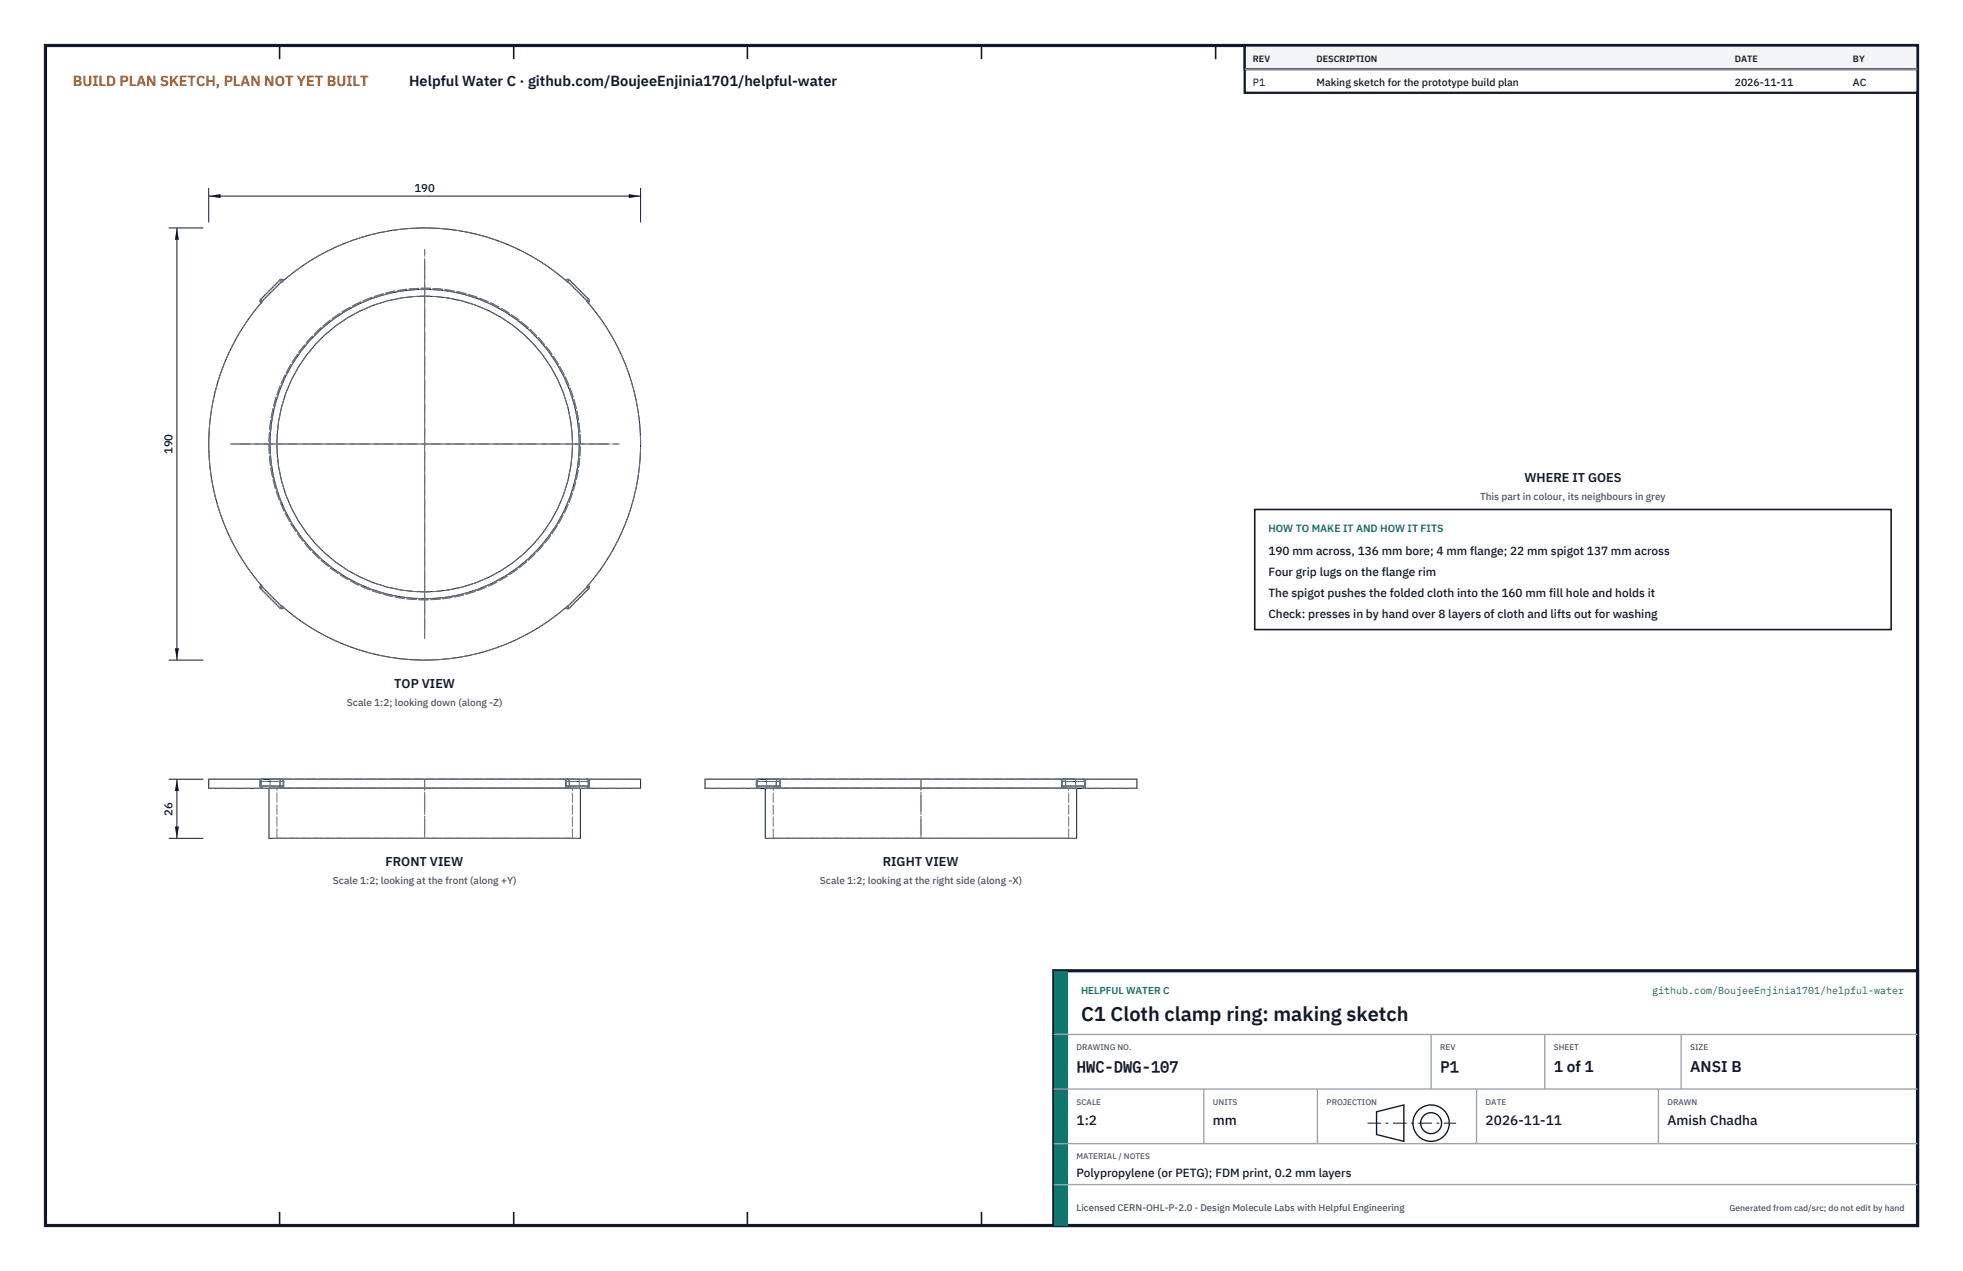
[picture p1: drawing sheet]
<svg xmlns="http://www.w3.org/2000/svg" width="432mm" height="279mm" viewBox="0 0 432 279" stroke-linecap="round" stroke-linejoin="round" font-family="sans-serif">
<path d="M10 10h411.8v259.4h-411.8z" fill="none" stroke="#111827" stroke-width=".7" stroke-linecap="butt"/>
<g fill="none" stroke="#111827" stroke-width=".35">
<path d="M61.5 10v3M113 10v3M164.4 10v3M215.9 10v3M267.4 10v3M318.9 10v3M370.3 10v3M61.5 266.4v3M113 266.4v3M164.4 266.4v3M215.9 266.4v3M267.4 266.4v3"/>
<path d="M318.9 266.4v3M370.3 266.4v3"/>
</g>
<g fill="none" stroke="#111727" stroke-width=".22">
<path d="M57.4 65.8l-.2 .2 .2 .5M57.4 65.8l.3 .3M57.4 66.5v.1M57.7 66.1l-.3 .4M57.7 66.1l.1 .1M57.8 66.2a47.5 47.5 0 0 0 0 62.8M57.8 66.2h-.1M61.6 61.5l.2-.1 .5 .1M61.6 61.5l.3 .4M61.6 61.5l-4.2 4.3M61.9 61.9l-4.2 4.2M61.9 61.9l.1 .1"/>
<path d="M62 62a47.5 47.5 0 0 1 62.8 0M62.3 61.5l.1 .1-.4 .4M62.3 61.5l-.4 .4M124.5 61.5l.3-.1 .4 .1M124.5 61.5l.4 .4M124.5 61.5l-.1 .1M124.8 61.9v.1M124.9 61.9l4.2 4.2M124.9 61.9l-.1 .1M125.2 61.5l-.3 .4M125.2 61.5l4.3 4.3M129.1 66.2l.3 .4 .1-.1"/>
<path d="M129.1 66.2a47.5 47.5 0 0 1 0 62.8M129.1 66.1l.4 .4M129.1 66.1v.1M129.5 65.8l.1 .2-.1 .5M129.5 65.8l-.4 .3M57.4 128.7l-.2 .2 .2 .5M57.4 128.7l.3 .4M57.4 129.4l4.2 4.3M57.4 128.6v.1M57.7 129.1l-.3 .3M57.7 129.1l4.2 4.2M57.7 129h.1"/>
<path d="M57.8 129l-.1 .1M61.6 133.7l.5 .1 .2-.1M61.9 133.3l.4 .4M61.9 133.3l-.3 .4M62 133.2l.4 .4-.1 .1M62 133.2a47.5 47.5 0 0 0 62.8 0M62 133.2l-.1 .1M124.4 133.6l.1 .1M124.5 133.7l.5 .1 .2-.1M124.8 133.2v.1M124.8 133.2l.1 .1M124.9 133.3l.3 .4"/>
<path d="M124.9 133.3l-.4 .4M129.1 129v.1M129.1 129.1l.4 .3M129.1 129.1l-4.2 4.2M129.5 128.7l-.1-.1-.3 .4M129.5 128.7l.1 .2-.1 .5M129.5 128.7l-.4 .4M129.5 129.4l-4.3 4.3M45.9 171.3h95v2h-95zM57.2 171.8l.1-.3 .4-.2-.2 .1-.1 .4M57.2 172.8h.2M57.2 171.8h.2"/>
<path d="M57.2 172.8l.3 .4 .2 .1-.2-.2-.1-.3M57.2 171.8v1M57.4 171.8h4.2M57.4 172.8h4.2M57.4 171.8v1M59.2 173.3v11h68.5v-11M61.6 171.8l.3-.5 .3 .1 .1 .4M61.6 171.8h.7M61.6 172.8h.7M61.6 172.8l.3 .5 .3-.2 .1-.3M61.6 171.8v1M62 171.3l.2 .1 .2 .4"/>
<path d="M62.3 171.8h.1M62.3 172.8h.1M62.3 171.8v1M62.4 172.8l-.2 .4-.2 .1M62.4 171.8v1M124.4 172.8l.2 .4 .2 .1M124.4 171.8v1M124.4 171.8h.1M124.4 172.8h.1M124.5 171.8l.1-.4 .3-.1 .3 .5M124.5 172.8h.7M124.5 171.8h.7"/>
<path d="M124.5 172.8l.1 .3 .3 .2 .3-.5M124.5 171.8v1M124.8 171.3l-.2 .1-.2 .4M125.2 171.8h4.3M125.2 171.8v1M125.2 172.8h4.3M129.5 171.8h.1M129.5 171.8l-.1-.4-.3-.1 .3 .1 .2 .4M129.5 172.8h.1M129.5 172.8l-.1 .3-.3 .2 .3-.1 .2-.4M129.5 171.8v1M129.6 171.8v1"/>
<path d="M155.1 171.3h95v2h-95zM166.4 171.8v-.3l.5-.2-.3 .1-.1 .4M166.4 172.8h.1M166.4 171.8h.1M166.4 172.8l.2 .4 .3 .1-.3-.2-.1-.3M166.4 171.8v1M166.5 171.8h4.3M166.5 172.8h4.3M166.5 171.8v1M168.3 173.3v11h68.5v-11M170.8 171.8l.3-.5 .3 .1 .1 .4M170.8 171.8h.7"/>
<path d="M170.8 172.8h.7M170.8 172.8l.3 .5 .3-.2 .1-.3M170.8 171.8v1M171.2 171.3l.2 .1 .2 .4M171.5 171.8h.1M171.5 172.8h.1M171.5 171.8v1M171.6 172.8l-.2 .4-.2 .1M171.6 171.8v1M233.6 172.8l.3 .5M233.6 172.8v.1M233.6 171.8h.1"/>
<path d="M233.6 172.8h.1M233.6 171.8v1M233.6 171.7v.1M233.7 173l.1 .2M233.7 172.8l.1 .3 .3 .2 .3-.5M233.7 171.8l.1-.4 .3-.1 .3 .5M233.7 171.8h.7M233.7 172.8h.7M233.7 171.8v1M233.8 171.4l-.1 .1M233.9 171.3l-.3 .5M234.4 171.8h4.2"/>
<path d="M234.4 172.8h4.2M234.4 171.8v1M238.6 172.8l-.1 .3-.2 .2 .2-.1 .3-.4M238.6 172.8h.2M238.6 171.8h.2M238.6 171.8l-.1-.4-.2-.1 .2 .1 .3 .4M238.6 171.8v1M238.8 171.8v1"/>
<circle cx="93.4" cy="97.6" r="32.5"/>
<circle cx="93.4" cy="97.6" r="34"/>
</g>
<g fill="none" stroke="#6a7180" stroke-width=".22" stroke-dasharray="2.1 .5">
<path d="M57.4 65.8l-.2 .5 .2 .2M57.4 66.6l.3-.4M57.4 66.6l.4-.4M57.4 66.6v-.1M57.7 66.1l4.2-4.2M57.7 66.1l-.3-.3M57.7 66.1l-.3 .4M57.8 66.2l-.1-.1M57.8 66.2a47.5 47.5 0 0 0 0 62.8M61.6 61.5l-4.2 4.3M61.6 61.5l.2-.1 .5 .1M61.9 61.9l-.3-.4"/>
<path d="M61.9 61.9l.4-.4M62 62l-.1-.1M62.4 61.6l-.4 .4M62.4 61.6l-.1-.1M124.4 61.6l.4 .4M124.4 61.6l.4 .3M124.4 61.6l.1-.1M124.8 62a47.5 47.5 0 0 0-62.8 0M124.8 62l.1-.1M124.9 61.9l4.2 4.2M124.9 61.9l.3-.4M124.9 61.9l-.4-.4"/>
<path d="M125.2 61.5l-.2-.1-.5 .1M129.1 66.2v-.1M129.1 66.1l.4-.3M129.1 66.1l.4 .4M129.4 66.6l.1-.1M129.4 66.6l-.3-.4M129.5 65.8l-4.3-4.3M129.5 65.8l.1 .2-.1 .5M57.4 129.4l4.2 4.3M57.4 129.4l-.2-.5 .2-.2M57.4 128.6v.1M57.4 128.6l.3 .4"/>
<path d="M57.4 128.6l.4 .4M57.7 129.1l-.3 .3M57.7 129.1l-.3-.4M57.8 129l-.1 .1M61.6 133.7l.2 .1 .5-.1M61.9 133.3l-4.2-4.2M61.9 133.3l-.3 .4M61.9 133.3l.4 .4M62 133.2l-.1 .1M62 133.2a47.5 47.5 0 0 0 62.8 0M62.4 133.6l-.4-.4M62.4 133.6l-.1 .1"/>
<path d="M124.4 133.6l.1 .1M124.4 133.6l.4-.3M124.4 133.6l.4-.4M124.8 133.2l.1 .1M124.9 133.3l.3 .4M124.9 133.3l-.4 .4M125.2 133.7l4.3-4.3M125.2 133.7l-.2 .1-.5-.1M129.1 129v.1M129.1 129a47.5 47.5 0 0 0 0-62.8M129.1 129.1l-4.2 4.2M129.1 129.1l.4 .3"/>
<path d="M129.1 129.1l.4-.4M129.4 128.6l-.3 .4M129.4 128.6l.1 .1M129.5 129.4l.1-.2-.1-.5M45.9 171.3h11.9M57.2 172.8v-1M57.2 172.8l.3 .4 .2 .1M57.2 172.8h.2M57.2 171.8h.2M57.4 172.8v-1M57.4 171.8l.1-.4 .2-.1M57.4 171.8h-.2"/>
<path d="M57.4 172.8h-.2M57.4 171.8l.2-.4 .2-.1M57.4 172.8l.2 .4 .2 .1M57.4 172.8h.1M57.4 171.8h.1M57.7 173.3h4.2M57.7 171.3l-.3 .1-.2 .4M57.7 171.3l-.2 .1-.1 .4M57.7 173.3l-.2-.2-.1-.3M57.8 173.3h-.1M57.8 173.3h-11.9M57.8 171.3h-.1"/>
<path d="M57.8 171.3h.1M59.4 173.3h68M59.4 173.3v-2M60.9 173.3h65M61.6 171.8h-4.2M61.6 172.8v-1M61.6 172.8h-4.2M61.6 172.8h.7M61.6 171.8h.7M61.9 171.3h-2.5M61.9 171.3l-.3 .5M61.9 173.3l-.3-.5"/>
<path d="M61.9 173.3l.3-.2 .1-.3M61.9 171.3l.3 .1 .1 .4M62 171.3h62.8M62 173.3h-.1M62 173.3h65.7M62 171.3h65.4M62 171.3h-.1M62.3 172.8v-1M62.4 171.8l-.2-.4-.2-.1M62.4 172.8v-1M62.4 172.8l-.2 .4-.2 .1M62.4 172.8h-.1"/>
<path d="M62.4 171.8h-.1M124.4 172.8l.2 .4 .2 .1M124.4 172.8v-1M124.4 171.8l.2-.4 .2-.1M124.4 171.8h.1M124.4 172.8h.1M124.5 171.8h.7M124.5 172.8v-1M124.5 171.8l.1-.4 .3-.1M124.8 173.3h-62.8M124.8 173.3h.1M124.8 171.3h.1"/>
<path d="M124.9 173.3h4.2M124.9 173.3l.3-.5M124.9 173.3l-.3-.2-.1-.3M125.2 172.8v-1M125.2 172.8h-.7M125.2 171.8l-.3-.5M125.9 173.3h-65M127.4 173.3h-68M127.4 171.3h-68M127.4 173.3v-2M127.7 173.3h-68.5M129.1 173.3h.1"/>
<path d="M129.1 171.3h.1M129.1 171.3h11.8M129.1 171.3h-4.2M129.1 173.3l.3-.1 .2-.4M129.1 173.3l.3-.2 .1-.3M129.1 171.3l.3 .1 .1 .4M129.4 171.8l-.1-.4-.2-.1M129.4 172.8v-1M129.4 172.8l-.1 .4-.2 .1M129.4 171.8h.1M129.4 172.8h.1M129.5 172.8h-4.3"/>
<path d="M129.5 172.8v-1M129.5 171.8h-4.3M129.5 171.8h.1M129.5 172.8h.1M129.5 171.8l-.1-.4-.3-.1M129.6 171.8l-.2-.4-.3-.1M129.6 172.8v-1M129.6 171.8h-.1M129.6 172.8h-.1M140.9 173.3h-11.8M155.1 171.3h11.8M166.4 172.8v-1"/>
<path d="M166.4 172.8l.2 .4 .3 .1M166.4 172.8h.1M166.4 171.8h.1M166.5 172.8v-1M166.5 171.8l.1-.4 .3-.1M166.5 171.8h-.1M166.5 172.8h-.1M166.6 172.8v-1M166.6 171.8l.1-.4 .2-.1M166.6 172.8l.1 .4 .2 .1M166.6 172.8h-.1M166.6 171.8h-.1"/>
<path d="M166.9 171.3l-.4 .1-.1 .4M166.9 171.3l-.3 .1-.1 .4M166.9 173.3l-.3-.2-.1-.3M166.9 173.3h.1M166.9 173.3h-11.8M166.9 171.3h.1M168.3 173.3h2.8M168.6 173.3h34M168.6 173.3v-2M170.1 173.3h32.5M170.8 171.8h-4.3M170.8 172.8v-1"/>
<path d="M170.8 172.8h-4.3M170.8 172.8h.7M170.8 171.8h.7M171.1 171.3h-2.5M171.1 171.3l-.3 .5M171.1 171.3l.3 .1 .1 .4M171.1 173.3l-.3-.5M171.1 173.3l.3-.2 .1-.3M171.2 173.3h-.1M171.2 173.3h31.4M171.2 171.3h31.4M171.2 171.3h-.1"/>
<path d="M171.2 171.3h62.8M171.5 172.8v-1M171.6 172.8v-1M171.6 171.8l-.2-.4-.2-.1M171.6 172.8l-.2 .4-.2 .1M171.6 172.8h-.1M171.6 171.8h-.1M202.6 173.3h31.4M202.6 173.3h32.5M202.6 173.3h34M202.6 171.3h31.4M233.6 172.8v-1"/>
<path d="M233.6 171.8h.1M233.6 172.8h.1M233.6 171.7l.1-.2M233.6 172.9l.1 .1M233.7 171.8l.1-.4 .3-.1M233.7 171.8h.7M233.7 172.8v-1M233.8 171.4l.1-.1M233.8 173.2l.1 .1M234 173.3h.1M234 173.3h-62.8M234 171.3h.1"/>
<path d="M234.1 173.3h2.7M234.1 173.3l.3-.5M234.1 173.3l-.3-.2-.1-.3M234.4 171.8l-.3-.5M234.4 172.8v-1M234.4 172.8h-.7M235.1 173.3h-65M236.6 173.3h-68M236.6 171.3h-68M236.6 173.3v-2M236.8 173.3h-68.5M238.2 171.3h11.9"/>
<path d="M238.2 173.3h.1M238.2 171.3h.1M238.3 171.3h-4.2M238.3 173.3l.2-.1 .3-.4M238.3 173.3l.2-.2 .1-.3M238.3 171.3l.2 .1 .1 .4M238.6 172.8l-.2 .4-.2 .1M238.6 172.8v-1M238.6 171.8l-.2-.4-.2-.1M238.6 172.8h.1M238.6 171.8h.1M238.6 171.8h.2"/>
<path d="M238.6 171.8l-.1-.4-.2-.1M238.6 171.8h-4.2M238.6 172.8h-4.2M238.6 172.8h.2M238.8 172.8v-1M238.8 171.8l-.3-.4-.2-.1M238.8 172.8h-.2M238.8 171.8h-.2M250.1 173.3h-11.9M60.9 184.3h65M60.9 184.3v-11M125.9 184.3h-65"/>
<path d="M125.9 184.3v-11M127.7 184.3h-68.5M170.1 184.3h32.5M170.1 184.3v-11M202.6 184.3h32.5M235.1 184.3h-65M235.1 184.3v-11M236.8 184.3h-68.5"/>
<circle cx="93.4" cy="97.6" r="32.5"/>
<circle cx="93.4" cy="97.6" r="34"/>
<circle cx="93.4" cy="97.6" r="34.3"/>
</g>
<path d="M50.6 97.6h85.6M50.9 97.6h85M52.8 97.6h81.2M93.4 138.2v-81.2M93.4 140.4v-85.6M93.4 140.1v-85M93.4 184.3v-13M93.4 183.6v-12.3M202.6 184.3v-13M202.6 183.6v-12.3" fill="none" stroke="#6a7180" stroke-width=".22" stroke-dasharray="4.2 .5 0 .5"/>
<path d="M45.9 41.3v7.6M45.9 43.1h95M140.9 41.3v7.6" fill="none" stroke="#111827" stroke-width=".22"/>
<path d="M45.9 43.1l2.6-.4v.9zM138.3 42.7v.9l2.6-.5z" fill="#111827"/>
<path d="M37.1 50.1h7.6M38.9 50.1v95M37.1 145.1h7.6" fill="none" stroke="#111827" stroke-width=".22"/>
<path d="M38.9 50.1l-.4 2.6h.9zM38.5 142.5h.9l-.5 2.6z" fill="#111827"/>
<path d="M37.1 171.3h7.6M38.9 171.3v13M37.1 184.3h7.6" fill="none" stroke="#111827" stroke-width=".22"/>
<path d="M38.9 171.3l-.4 2.6h.9zM38.5 181.7h.9l-.5 2.6z" fill="#111827"/>
<path d="M276 112h140v26.4h-140z" fill="#fff" stroke="#111827" stroke-width=".35"/>
<path d="M273.8 10h148v10.4h-148z" fill="#fff" stroke="#111827" stroke-width=".5"/>
<path d="M273.8 10h148v5.2h-148z" fill="#f3f4f6" stroke="#111827" stroke-width=".5"/>
<path d="M273.8 15.2h148" fill="none" stroke="#9ca3af" stroke-width=".3"/>
<path d="M231.8 213.4h190v56h-190z" fill="#fff" stroke="#111827" stroke-width=".7" stroke-linecap="butt"/>
<path d="M231.8 213.4h3v56h-3z" fill="#0f766e"/>
<path d="M231.8 227.4h190M231.8 239.4h190M264.8 239.4v12M289.8 239.4v12M314.8 227.4v12M324.8 239.4v12M339.8 227.4v12M364.8 239.4v12M369.8 227.4v12M231.8 251.4h190M231.8 260.4h190" fill="none" stroke="#9ca3af" stroke-width=".3"/>
<g fill="none" stroke="#111827" stroke-width=".3">
<path d="M302.8 244.4l6-1.5v8l-6-1.5z"/>
<circle cx="314.8" cy="246.9" r="4"/>
<circle cx="314.8" cy="246.9" r="2.3"/>
</g>
<path d="M300.8 246.9h19.5" fill="none" stroke="#111827" stroke-width=".22" stroke-dasharray="3 1 .6 1" stroke-linecap="butt"/>
<text font-size="4.4" fill="#111827" x="237.8" y="224.4">C1 Cloth clamp ring: making sketch</text>
<g font-size="3.4" fill="#111827">
<text x="236.8" y="235.6">HWC-DWG-107</text>
<text x="316.8" y="235.6">P1</text>
<text x="341.8" y="235.6">1 of 1</text>
<text x="371.8" y="235.6">ANSI B</text>
</g>
<text font-size="3.2" fill="#b45309" x="16" y="19">BUILD PLAN SKETCH, PLAN NOT YET BUILT</text>
<text font-size="3.2" fill="#111827" x="90" y="19">Helpful Water C · github.com/BoujeeEnjinia1701/helpful-water</text>
<g font-size="3" fill="#111827">
<text x="236.8" y="247.2">1:2</text>
<text x="266.8" y="247.2">mm</text>
<text x="326.8" y="247.2">2026-11-11</text>
<text x="366.8" y="247.2">Amish Chadha</text>
</g>
<g font-size="2.8" fill="#111827">
<text x="335.3" y="106">WHERE IT GOES</text>
<text x="86.7" y="151.2">TOP VIEW</text>
<text x="84.8" y="190.4">FRONT VIEW</text>
<text x="194.2" y="190.4">RIGHT VIEW</text>
</g>
<g font-size="2.6" fill="#111827">
<text x="279" y="122">190 mm across, 136 mm bore; 4 mm flange; 22 mm spigot 137 mm across</text>
<text x="279" y="126.6">Four grip lugs on the flange rim</text>
<text x="279" y="131.2">The spigot pushes the folded cloth into the 160 mm fill hole and holds it</text>
<text x="279" y="135.8">Check: presses in by hand over 8 layers of cloth and lifts out for washing</text>
<text x="236.8" y="258.8">Polypropylene (or PETG); FDM print, 0.2 mm layers</text>
</g>
<g font-size="2.5" fill="#111827">
<text x="91.2" y="42.1">190</text>
<text x="37.9" y="99.9" transform="rotate(-90 37.9 99.9)">190</text>
<text x="37.9" y="179.3" transform="rotate(-90 37.9 179.3)">26</text>
</g>
<g font-size="2.3" fill="#111827">
<text x="275.6" y="18.8">P1</text>
<text x="289.6" y="18.8">Making sketch for the prototype build plan</text>
<text x="381.6" y="18.8">2026-11-11</text>
<text x="407.6" y="18.8">AC</text>
</g>
<text font-size="2.3" fill="#0f766e" x="279" y="117">HOW TO MAKE IT AND HOW IT FITS</text>
<g font-size="2.2" fill="#4b5563">
<text x="325.6" y="110">This part in colour, its neighbours in grey</text>
<text x="76.3" y="155.2">Scale 1:2; looking down (along -Z)</text>
<text x="73.2" y="194.4">Scale 1:2; looking at the front (along +Y)</text>
<text x="180.4" y="194.4">Scale 1:2; looking at the right side (along -X)</text>
</g>
<g font-size="2.2" fill="#0f766e">
<text x="237.8" y="218.4">HELPFUL WATER C</text>
<text x="363.4" y="218.4">github.com/BoujeeEnjinia1701/helpful-water</text>
</g>
<text font-size="2.1" fill="#4b5563" x="236.8" y="266.2">Licensed CERN-OHL-P-2.0 · Design Molecule Labs with Helpful Engineering</text>
<g font-size="2" fill="#111827">
<text x="275.6" y="13.6">REV</text>
<text x="289.6" y="13.6">DESCRIPTION</text>
<text x="381.6" y="13.6">DATE</text>
<text x="407.6" y="13.6">BY</text>
</g>
<text font-size="1.9" fill="#4b5563" x="380.4" y="266.2">Generated from cad/src; do not edit by hand</text>
<g font-size="1.8" fill="#4b5563">
<text x="236.8" y="230.8">DRAWING NO.</text>
<text x="316.8" y="230.8">REV</text>
<text x="341.8" y="230.8">SHEET</text>
<text x="371.8" y="230.8">SIZE</text>
<text x="236.8" y="242.8">SCALE</text>
<text x="266.8" y="242.8">UNITS</text>
<text x="291.8" y="242.8">PROJECTION</text>
<text x="326.8" y="242.8">DATE</text>
<text x="366.8" y="242.8">DRAWN</text>
<text x="236.8" y="254.8">MATERIAL / NOTES</text>
</g>
</svg>
